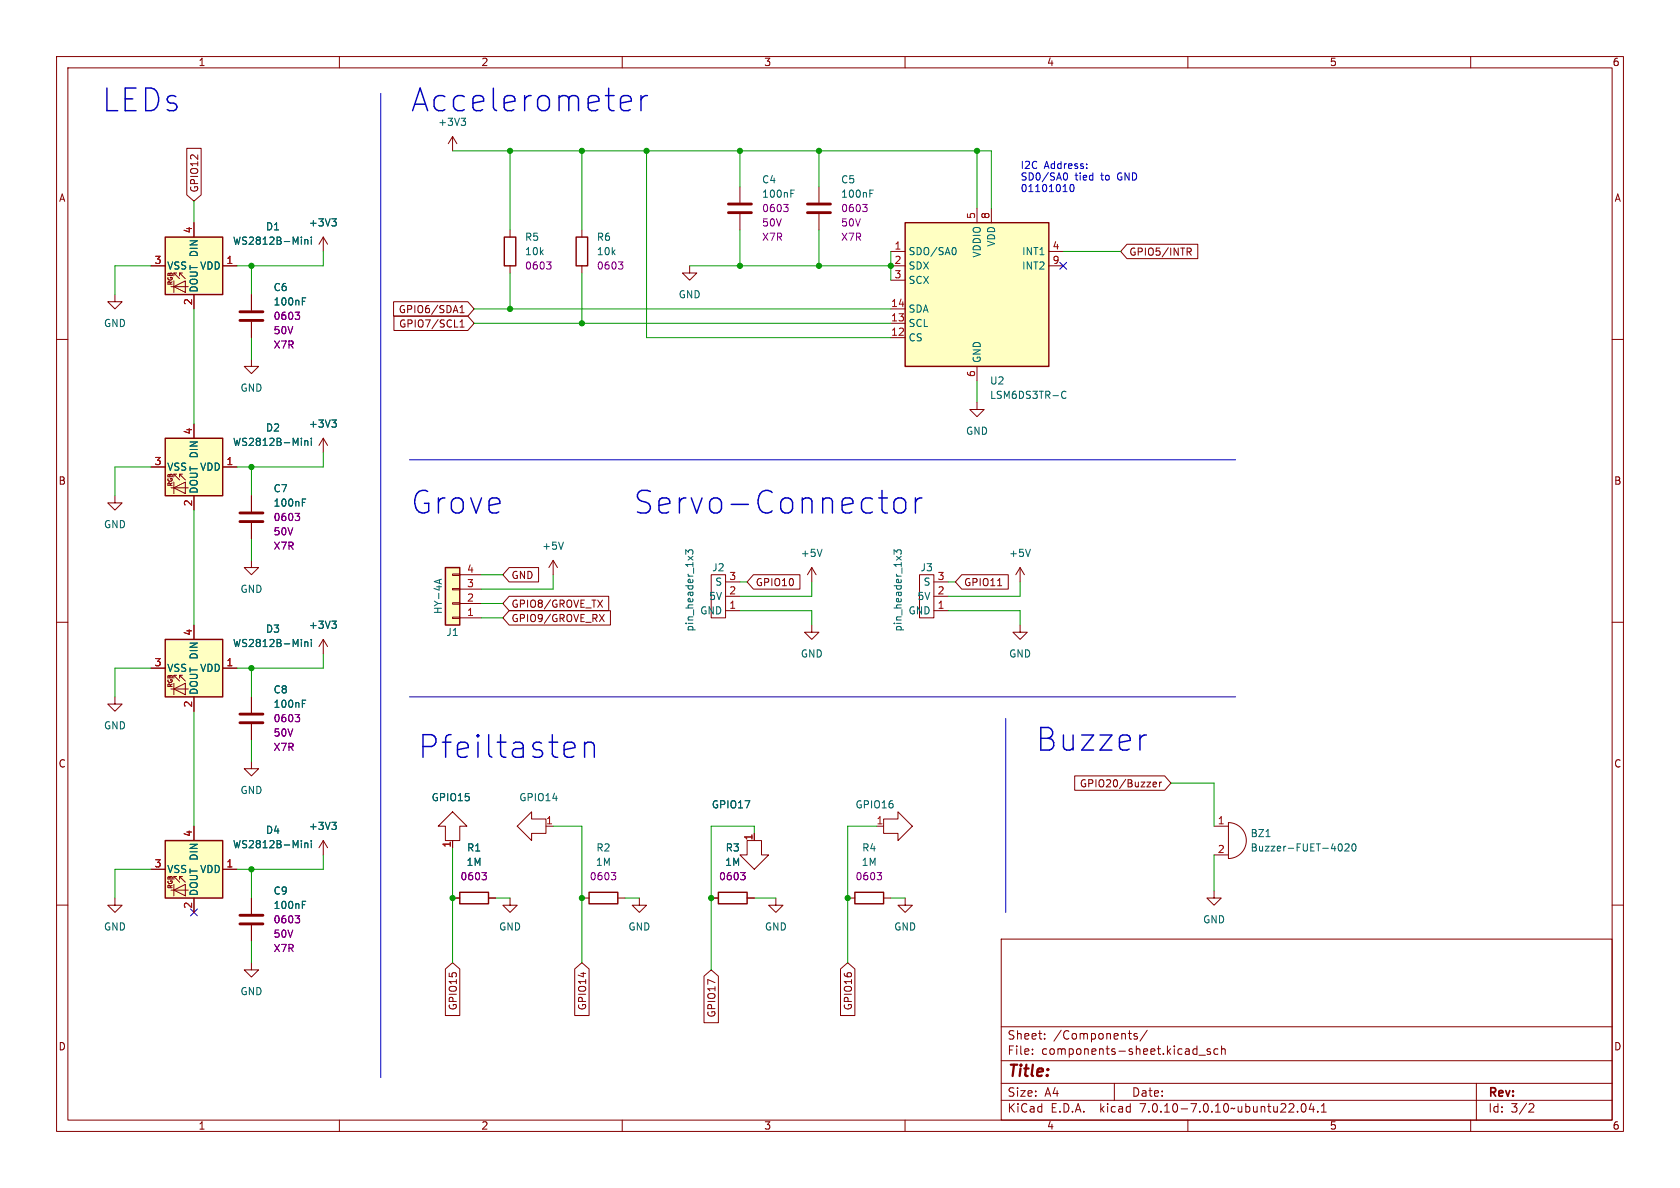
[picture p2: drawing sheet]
<svg xmlns="http://www.w3.org/2000/svg" width="297mm" height="210mm" viewBox="0 0 297 210" stroke-linecap="round" stroke-linejoin="round" font-family="sans-serif">
<g fill="none" stroke="#840000" stroke-width=".18">
<path d="M10 10h277v190h-277zM12 12h273v186h-273zM60 10v2M110 10v2M160 10v2M210 10v2M260 10v2M33 26.2h2.6v8.2l-1.3 1.2-1.3-1.2zM34.3 39.4v2.5M80 24.1v2.6M80 24.1l-.8 1.3M80 24.1l.8 1.3"/>
<path d="M130.8 33v2.8M130.8 37.8v2.8M144.8 33v2.8M144.8 37.8v2.8M172.7 36.8v2.6M175.3 36.8v2.6M10 60h2M20.3 52.1v1.2h1.3l-1.3 1.3-1.3-1.3h1.3M26.7 47h2.5M30.2 50.7h3.1M30.7 50.7l2.1-1v2zM30.7 49.7v2"/>
<path d="M31.2 48.3h-.5l1 1M31.7 48.3v.5M32.3 48.3h-.6l1.1 1M34.3 52.1v2.5M39.4 47h2.5M44.4 52.1v2.8M44.4 56.9v2.8M57.1 41.9v2.6M57.1 41.9l-.7 1.3M57.1 41.9l.8 1.3M69.6 53.3h13.1l1.1 1.3-1.1 1.3h-13.1zM69.6 55.9h13.1l1.1 1.3-1.1 1.2h-13.1z"/>
<path d="M81.3 55.3h.7M81.3 54.4l.4-.4v1.3M81.3 56.9l.4-.3v1.2M81.3 57.8h.7M90.2 40.6v1.3M90.2 47v1.3M102.9 40.6v1.3M102.9 47v1.3M121.9 47v1.3h1.3l-1.3 1.2-1.3-1.2h1.3M157.5 47h2.5M157.5 44.5h2.5M157.5 59.7h2.5"/>
<path d="M157.5 57.2h2.5M157.5 54.6h2.5M157.5 49.5h2.5M185.4 47h2.6M185.4 44.5h2.6M199.2 43.2h12.6v2.5h-12.6l-1.1-1.2zM209.9 43.9h.5l.2 .2-.1 .4h-.6M210.2 44.5l.4 .6M285 60h2M34.3 74.9v2.6M44.4 63.5v1.3h1.3l-1.3 1.2-1.2-1.2h1.2M57.1 77.5v2.5"/>
<path d="M57.1 77.5l-.7 1.2M57.1 77.5l.8 1.2M172.7 71.1v1.3h1.3l-1.3 1.3-1.3-1.3h1.3M172.7 64.8v2.5M20.3 87.6v1.3h1.3l-1.3 1.3-1.3-1.3h1.3M26.7 82.6h2.5M30.2 86.2h3.1M30.7 86.2l2.1-1v2zM30.7 85.2v2M31.2 83.8h-.5l1 1M31.7 83.8v.5M32.3 83.8h-.6l1.1 1"/>
<path d="M34.3 87.6v2.6M39.4 82.6h2.5M44.4 99.1v1.2h1.3l-1.3 1.3-1.2-1.3h1.2M44.4 87.6v2.8M44.4 92.5v2.8M97.8 99.1l-.8 1.2M97.8 99.1v2.5M97.8 99.1l.8 1.2M10 110h2M26.7 118.1h2.5M31.2 119.4h-.5l1 1M31.7 119.4v.5"/>
<path d="M32.3 119.4h-.6l1.1 1M34.3 110.5v2.5M39.4 118.1h2.5M57.1 113l-.7 1.3M57.1 113v2.6M57.1 113l.8 1.3M80 101.5h1.3v.2h-1.3zM80 104h1.3v.3h-1.3zM80 106.6h1.3v.2h-1.3zM80 109.1h1.3v.2h-1.3zM81.3 109.2h3.8M81.3 106.7h3.8"/>
<path d="M81.3 104.1h3.8M81.3 101.6h3.8M90 105.4h17.6v2.6h-17.6l-1.1-1.3zM90 100.3h5.2v2.6h-5.2l-1.1-1.3zM90 107.9h17.9v2.6h-17.9l-1.1-1.3zM105.7 106.1l.8 1.3M106 108.6l.8 1.3M106.5 106.1l-.8 1.3M106.8 108.6l-.8 1.3M125.7 101.6h2.6v7.6h-2.6zM128.3 108h2.5M128.3 105.4h2.5"/>
<path d="M128.3 102.9h2.5M133.2 101.6h8.2v2.5h-8.2l-1.1-1.2zM143.5 110.5v1.3h1.3l-1.3 1.2-1.3-1.2h1.3M143.5 100.3l-.8 1.3M143.5 100.3v2.6M143.5 100.3l.8 1.3M162.6 101.6h2.5v7.6h-2.5zM165.1 108h2.5M165.1 105.4h2.5M165.1 102.9h2.5M170 101.6h8.2v2.5h-8.2l-1.1-1.2zM176.4 103.5h.7"/>
<path d="M180.3 110.5v1.3h1.3l-1.3 1.2-1.2-1.2h1.2M180.3 100.3l-.7 1.3M180.3 100.3v2.6M180.3 100.3l.8 1.3M285 110h2M20.3 123.2v1.3h1.3l-1.3 1.2-1.3-1.2h1.3M30.2 121.8h3.1M30.7 121.8l2.1-1v2zM30.7 120.8v2M34.3 123.2v2.5M44.4 134.6v1.3h1.3l-1.3 1.3-1.2-1.3h1.2M44.4 123.2v2.8"/>
<path d="M44.4 128v2.8M190 137.2h15.9l1.1 1.2-1.1 1.3h-15.9zM203.8 138.7l.7-.1-.1-.3h-.4l-.2 .1 .1 .6h.5M205 138.3v.8M205.4 138.3l-.4 .2M10 160h2M20.3 158.8v1.2h1.3l-1.3 1.3-1.3-1.3h1.3M26.7 153.7h2.5M30.2 157.4h3.1M30.7 157.4l2.1-1.1v2.1zM30.7 156.3v2.1M31.2 154.9h-.5l1 1.1"/>
<path d="M31.7 154.9v.5M32.3 154.9h-.6l1.1 1.1M34.3 146.1v2.5M34.3 158.8v2.5M39.4 153.7h2.5M44.4 158.8v2.7M57.1 148.6v2.5M57.1 148.6l-.7 1.3M57.1 148.6l.8 1.3M77.5 146.1l2.5-2.6 2.5 2.6h-1.2v2.5h-2.6v-2.5zM80 158.8h1.3M80 148.6v1.3"/>
<path d="M86.4 158.8h1.2M90.2 158.8v1.2h1.2l-1.2 1.3-1.3-1.3h1.3M94 143.5v1.3h2.5v2.5h-2.5v1.3l-2.6-2.5zM96.5 146.1h1.3M102.9 158.8h1.2M109.2 158.8h1.3M113 158.8v1.2h1.3l-1.3 1.3-1.2-1.3h1.2M125.7 158.8h1.3M132.1 148.6h2.5v2.5h1.3l-2.6 2.6-2.5-2.6h1.3zM132.1 158.8h1.2M133.3 147.3v1.3M137.2 158.8v1.2h1.2l-1.2 1.3-1.3-1.3h1.3"/>
<path d="M149.9 158.8h1.2M154.9 146.1h1.3M156.2 144.8h2.5v-1.3l2.6 2.6-2.6 2.5v-1.3h-2.5zM156.2 158.8h1.3M160 158.8v1.2h1.3l-1.3 1.3-1.3-1.3h1.3M214.6 157.5v1.3h-1.2l1.2 1.2 1.3-1.2h-1.3M214.6 146.1h2.6M214.6 151.1h2.6M217.2 145.4a3.2 3.2 0 0 1 3.1 3.2 3.2 3.2 0 0 1-3.1 3.2zM285 160h2M44.4 170.2v1.3h1.3l-1.3 1.2-1.2-1.2h1.2M44.4 163.6v2.8"/>
<path d="M78.7 171.3l1.3-1.1 1.3 1.1v8.2h-2.6zM101.6 171.3l1.3-1.1 1.2 1.1v8.2h-2.5zM124.5 172.6l1.2-1.1 1.3 1.1v8.2h-2.5zM148.6 171.3l1.3-1.1 1.2 1.1v8.2h-2.5zM177 166h108v32h-108zM60 198v2M110 198v2M160 198v2M177 194.5h108M177 191.5h108M177 187.5h108M177 181.5h108"/>
<path d="M182.5 186.3v.1M182.5 185.5v.1M184.7 183.6v.1M184.7 182.8v.1M197 191.5v3M199.5 182.7h.5M199.9 183.7h.1M201 182.8l-.3-.1-.2 .2v.2l.5 .2v.3h-.5M202.8 182.1l-1.3 2M210 198v2M212 186.5h1.1M214 185.5l-.4-.1-.2 .2 .1 .2 .5 .2v.3h-.6"/>
<path d="M215.3 185.5l-.4-.1-.3 .3v.4l.1 .2h.6M216 185.5l.2-.1 .3 .1 .1 .9M216 184.9v1.5M229.4 196.5v.1M230.2 195.2l.2-.1a.81 .81 0 0 1 .6 .6 .81 .81 0 0 1-.3 .8l-.2 .1a.81 .81 0 0 1-.3-1.4zM231.8 195l-.3 1.1h.9M232.2 195.6v1M233 196.5v.1M233.6 196.6h.9M233.6 195.5l.4-.4v1.5M260 198v2M261 191.5v6.5"/>
<path d="M270.5 195.1l.5 .1 .2 .3-1 1.1h1"/>
</g>
<g fill="none" stroke="#006464" stroke-width=".18">
<path d="M58.7 38.7h.7l-.4 .5M59.2 39.2l.2 .2v.3l-.2 .2M82.2 22l-.1 .2M139.8 34.2h.4M139.8 33.6h.6M153.8 34.2h.4M153.8 33.6h.6M53.5 53.3h.4M53.5 52.6h.6M53.9 42.3v.9M53.9 42.5l.2-.2 .3 .1v.8M55 41.9v.1"/>
<path d="M55 42.3v.9M168.7 43.8a.79 .79 0 0 1 0 1.2M53.9 77.9v.8M53.9 78l.2-.1 .3 .1v.7M55 77.5v.1M55 77.9v.8M58.7 74.2h.7l-.4 .5M59.2 74.7l.2 .3v.3l-.2 .2M187.7 70.1l.4 .3 .4-.1M188.5 69.3l-.4-.1-.4 .3M53.5 88.8h.4M53.5 88.2h.6"/>
<path d="M99.6 95.8l-.4 1.3M121.2 98v-.8l.5 .4 .1-.3h.6l.1 .1-.1 .6M121.7 98.3l.8 .7M122.5 98.3l-.8 .7M145.3 97.1l-.4 1.3M158.1 98v-.8l.4 .4 .2-.3h.5l.1 .1-.1 .6M158.5 98.3l.8 .7M159.3 98.3l-.8 .7M182.2 97.1l-.5 1.3M53.9 113.5v.8M53.9 113.6l.2-.1h.3v.8M55 113v.2"/>
<path d="M55 113.5v.8M58.7 109.8h.7l-.4 .5M59.2 110.3l.2 .2v.3l-.2 .3M77.7 102.5v.6M78 102.4l-1.2 .4 1.2 .4M53.5 124.4h.4M53.5 123.8h.6M53.5 159.9h.4M53.5 159.3h.6M53.9 149v.9M53.9 149.1l.2-.1 .3 .1v.8M55 148.6v.1"/>
<path d="M55 149v.9M58.7 145.4h.7l-.4 .4M59.2 145.8l.2 .3v.3l-.2 .2M223.8 147.9h.7M236.8 149.2h.1a.68 .68 0 0 1 .4 .6 .68 .68 0 0 1-.4 .6h-.1M237.8 149.3l.5-.1 .2 .3-.8 .9h.8M239.2 149.2h.1a.68 .68 0 0 1 .4 .6 .68 .68 0 0 1-.4 .6 .84 .84 0 0 1-.1-1.2z"/>
</g>
<g fill="#ffffc2" stroke="#ffffc2" stroke-width=".18">
<path d="M29.2 77.5h10.2v10.1h-10.2z"/>
<path d="M29.2 113h10.2v10.2h-10.2z"/>
<path d="M78.7 100.3h2.6v10.2h-2.6z"/>
<path d="M29.2 148.6h10.2v10.2h-10.2z"/>
<path d="M29.2 41.9h10.2v10.2h-10.2z"/>
<path d="M160 39.4h25.4v25.4h-25.4z"/>
</g>
<path d="M160 39.4h25.4v25.4h-25.4zM29.2 41.9h10.2v10.2h-10.2zM89.2 41.9h2v5.1h-2zM101.9 41.9h2v5.1h-2zM29.2 77.5h10.2v10.1h-10.2zM29.2 113h10.2v10.2h-10.2zM78.7 100.3h2.6v10.2h-2.6zM29.2 148.6h10.2v10.2h-10.2zM81.3 157.7h5.1v2.1h-5.1zM104.1 157.7h5.1v2.1h-5.1zM127 157.7h5.1v2.1h-5.1zM151.1 157.7h5.1v2.1h-5.1z" fill="none" stroke="#840000" stroke-width=".25"/>
<path d="M128.8 37.6h4M128.8 36.1h4M142.7 37.6h4.1M142.7 36.1h4.1M42.4 56.6h4.1M42.4 55.1h4.1M42.4 92.2h4.1M42.4 90.7h4.1M42.4 127.8h4.1M42.4 126.2h4.1M42.4 163.3h4.1M42.4 161.8h4.1" fill="none" stroke="#840000" stroke-width=".51"/>
<g fill="none" stroke="#840084" stroke-width=".18">
<path d="M138.5 36.1h.8l-.4 .5M139.1 36.6l.2 .3v.3l-.2 .2M152.5 36.1h.8l-.4 .5M153.1 36.6l.2 .3v.3l-.2 .2M52.2 55.2h.8l-.5 .5M52.7 55.7l.3 .2v.3l-.3 .3M96.6 46.3h.8l-.4 .5M97.2 46.8l.2 .2v.3l-.2 .3M109.3 46.3h.8l-.4 .5M109.9 46.8l.2 .2v.3l-.2 .3M52.2 90.7h.8l-.5 .5M52.7 91.2l.3 .3v.3l-.3 .2"/>
<path d="M52.2 126.3h.8l-.5 .5M52.7 126.8l.3 .2v.3l-.3 .3M85.2 154.2h.8l-.4 .5M85.8 154.7l.2 .3v.3l-.2 .2M108.1 154.2h.8l-.5 .5M108.6 154.7l.3 .3v.3l-.3 .2M130.9 154.2h.8l-.4 .5M131.5 154.7l.2 .3v.3l-.2 .2M155.1 154.2h.7l-.4 .5M155.6 154.7l.2 .3v.3l-.2 .2M52.2 161.9h.8l-.5 .5M52.7 162.4l.3 .2v.3l-.3 .2"/>
</g>
<path d="M113.3 16.9v2.7M114.5 16.9a1.02 1.02 0 0 0-1.2 .8M158.8 88a1.09 1.09 0 0 1 1.3 .8v1.1a1.09 1.09 0 0 1-1.3 .8M161.8 88v2.7M163 88a1.02 1.02 0 0 0-1.2 .8M103.4 131.6a.99 .99 0 0 1 1.7 .2v2.1" fill="none" stroke="#0000c2" stroke-width=".25"/>
<path d="M67.3 16.5v174M188.3 30.6l-.2 .1M188.4 30.6a.72 .72 0 0 1-.1 1.2l-.2-.1M189.5 32.6a.72 .72 0 0 0 .1 1.3 .79 .79 0 0 0 0-1.3M192.1 29.7v.1M192.1 29v.1M72.4 81.3h146M72.4 123.2h146M177.8 127v34.3" fill="none" stroke="#0000c2" stroke-width=".18"/>
<g fill="none" stroke="#009600" stroke-width=".18">
<path d="M34.3 35.6v3.8M80 26.7h95.3v10.1M90.2 26.7v13.9M102.9 26.7v13.9M114.3 26.7v33h43.2M130.8 26.7v6.3M144.8 26.7v6.3M172.7 26.7v10.1M26.7 47h-6.4v5.1M34.3 54.6v20.3M44.4 47v5.1M44.4 59.7v3.8"/>
<path d="M57.1 44.5v2.5h-15.2M83.8 54.6h73.7M83.8 57.2h73.7M90.2 48.3v6.3M102.9 48.3v8.9M121.9 47h35.6M130.8 40.6v6.4M144.8 40.6v6.4M157.5 44.5v5M188 44.5h10.1M172.7 67.3v3.8M26.7 82.6h-6.4v5"/>
<path d="M34.3 90.2v20.3M44.4 82.6v5M44.4 95.3v3.8M57.1 80v2.6h-15.2M26.7 118.1h-6.4v5.1M44.4 118.1v5.1M57.1 115.6v2.5h-15.2M85.1 101.6h3.8M85.1 109.2h3.8M85.1 106.7h3.8M97.8 101.6v2.5h-12.7M130.8 108h12.7v2.5"/>
<path d="M130.8 102.9h1.3M143.5 102.9v2.5h-12.7M167.6 108h12.7v2.5M167.6 102.9h1.3M180.3 102.9v2.5h-12.7M34.3 125.7v20.4M44.4 130.8v3.8M207 138.4h7.6v7.7M26.7 153.7h-6.4v5.1M44.4 153.7v5.1M57.1 151.1v2.6h-15.2M80 149.9v20.3"/>
<path d="M87.6 158.8h2.6M97.8 146.1h5.1v24.1M110.5 158.8h2.5M133.3 158.8h3.9M133.3 147.3v-1.2h-7.6v25.4M154.9 146.1h-5v24.1M157.5 158.8h2.5M214.6 151.1v6.4M44.4 166.4v3.8"/>
</g>
<path d="M187.4 46.4l1.2 1.2M188.6 46.4l-1.2 1.2M33.7 160.7l1.2 1.2M34.9 160.7l-1.2 1.2" fill="none" stroke="#000084" stroke-width=".18"/>
<g fill="#009600" stroke="#009600" stroke-width=".18">
<circle cx="172.7" cy="26.7" r=".46"/>
<circle cx="130.8" cy="26.7" r=".46"/>
<circle cx="144.8" cy="26.7" r=".46"/>
<circle cx="157.5" cy="47" r=".46"/>
<circle cx="44.4" cy="82.6" r=".46"/>
<circle cx="44.4" cy="153.7" r=".46"/>
<circle cx="44.4" cy="118.1" r=".46"/>
<circle cx="80" cy="158.8" r=".46"/>
<circle cx="44.4" cy="47" r=".46"/>
<circle cx="125.7" cy="158.8" r=".46"/>
<circle cx="149.9" cy="158.8" r=".46"/>
<circle cx="102.9" cy="158.8" r=".46"/>
<circle cx="90.2" cy="54.6" r=".46"/>
<circle cx="114.3" cy="26.7" r=".46"/>
<circle cx="130.8" cy="47" r=".46"/>
<circle cx="144.8" cy="47" r=".46"/>
<circle cx="102.9" cy="26.7" r=".46"/>
<circle cx="90.2" cy="26.7" r=".46"/>
<circle cx="102.9" cy="57.2" r=".46"/>
</g>
<g font-size="5.6" fill="#0000c2">
<text x="17.8" y="20.1">LEDs</text>
<text x="72.4" y="20.1">Accelerometer</text>
<text x="72.4" y="91.2">Grove</text>
<text x="111.8" y="91.2">Servo-Connector</text>
<text x="73.7" y="134.4">Pfeiltasten</text>
<text x="182.9" y="133.1">Buzzer</text>
</g>
<text font-size="2.8" fill="#840000" x="178" y="190.9">Title:</text>
<g font-size="2.1" fill="#840000">
<text x="178" y="184">Sheet:</text>
<text x="186.2" y="184">/Components/</text>
<text x="178" y="186.7">File:</text>
<text x="184.1" y="186.7">components-sheet.kicad_sch</text>
<text x="178" y="196.9">KiCad</text>
<text x="178" y="194.1">Size:</text>
<text x="184.7" y="194.1">A4</text>
<text x="185.7" y="196.9">E.D.A.</text>
<text x="194.6" y="196.9">kicad</text>
<text x="200" y="194.1">Date:</text>
<text x="201.8" y="196.9">7.0.10-7.0.10~ubuntu22.04.1</text>
<text x="263" y="194.3">Rev:</text>
<text x="263" y="196.9">Id:</text>
<text x="267.1" y="196.9">3/2</text>
</g>
<g font-size="1.8" fill="#840000">
<text x="35" y="11.9">1</text>
<text x="85" y="11.9">2</text>
<text x="135" y="11.9">3</text>
<text x="185" y="11.9">4</text>
<text x="235" y="11.9">5</text>
<text x="285" y="11.9">6</text>
<text x="10.3" y="35.9">A</text>
<text x="35.2" y="34.1" transform="rotate(-90 35.2 34.1)">GPIO12</text>
<text x="285.3" y="35.9">A</text>
<text x="199.5" y="45.4">GPIO5/INTR</text>
<text x="70.4" y="55.6">GPIO6/SDA1</text>
<text x="70.5" y="58.1">GPIO7/SCL1</text>
<text x="10.3" y="85.9">B</text>
<text x="285.3" y="85.9">B</text>
<text x="90.3" y="107.6">GPIO8/GROVE_TX</text>
<text x="90.3" y="102.6">GND</text>
<text x="133.5" y="103.8">GPIO10</text>
<text x="170.3" y="103.8">GPIO11</text>
<text x="90.3" y="110.2">GPIO9/GROVE_RX</text>
<text x="10.3" y="135.9">C</text>
<text x="285.3" y="135.9">C</text>
<text x="190.8" y="139.4">GPIO20/Buzzer</text>
<text x="81" y="178.7" transform="rotate(-90 81 178.7)">GPIO15</text>
<text x="103.8" y="178.7" transform="rotate(-90 103.8 178.7)">GPIO14</text>
<text x="126.7" y="180" transform="rotate(-90 126.7 180)">GPIO17</text>
<text x="150.8" y="178.7" transform="rotate(-90 150.8 178.7)">GPIO16</text>
<text x="10.3" y="185.9">D</text>
<text x="285.3" y="185.9">D</text>
<text x="35" y="199.9">1</text>
<text x="85" y="199.9">2</text>
<text x="135" y="199.9">3</text>
<text x="185" y="199.9">4</text>
<text x="235" y="199.9">5</text>
<text x="285" y="199.9">6</text>
</g>
<g font-size="1.8" fill="#006464">
<text x="77.4" y="22.5">+3V3</text>
<text x="134.6" y="32.6">C4</text>
<text x="134.6" y="35.2">100nF</text>
<text x="148.6" y="32.6">C5</text>
<text x="148.6" y="35.2">100nF</text>
<text x="46.9" y="40.9">D1</text>
<text x="54.5" y="40.2">+3V3</text>
<text x="29.5" y="47.9">VSS</text>
<text x="35.3" y="47.9">VDD</text>
<text x="41.1" y="43.5">WS2812B-Mini</text>
<text x="92.7" y="42.8">R5</text>
<text x="92.7" y="45.3">10k</text>
<text x="105.4" y="42.8">R6</text>
<text x="105.4" y="45.3">10k</text>
<text x="160.5" y="45.3">SDO/SA0</text>
<text x="160.5" y="47.9">SDX</text>
<text x="173.6" y="45.6" transform="rotate(-90 173.6 45.6)">VDDIO</text>
<text x="176.1" y="43.7" transform="rotate(-90 176.1 43.7)">VDD</text>
<text x="180.6" y="45.3">INT1</text>
<text x="180.6" y="47.9">INT2</text>
<text x="35.2" y="51.8" transform="rotate(-90 35.2 51.8)">DOUT DIN</text>
<text x="48.3" y="51.7">C6</text>
<text x="119.9" y="52.9">GND</text>
<text x="160.5" y="50.4">SCX</text>
<text x="18.3" y="58">GND</text>
<text x="48.3" y="54.2">100nF</text>
<text x="160.5" y="58">SCL</text>
<text x="160.5" y="55.5">SDA</text>
<text x="160.5" y="60.6">CS</text>
<text x="173.6" y="64.3" transform="rotate(-90 173.6 64.3)">GND</text>
<text x="42.4" y="69.4">GND</text>
<text x="174.9" y="68.2">U2</text>
<text x="174.9" y="70.7">LSM6DS3TR-C</text>
<text x="46.9" y="76.5">D2</text>
<text x="54.5" y="75.8">+3V3</text>
<text x="170.7" y="77.1">GND</text>
<text x="29.5" y="83.4">VSS</text>
<text x="35.3" y="83.4">VDD</text>
<text x="41.1" y="79">WS2812B-Mini</text>
<text x="35.2" y="87.4" transform="rotate(-90 35.2 87.4)">DOUT DIN</text>
<text x="48.3" y="87.2">C7</text>
<text x="48.3" y="89.8">100nF</text>
<text x="18.3" y="93.6">GND</text>
<text x="95.8" y="97.4">+5V</text>
<text x="125.8" y="101.2">J2</text>
<text x="141.5" y="98.7">+5V</text>
<text x="162.6" y="101.2">J3</text>
<text x="178.3" y="98.7">+5V</text>
<text x="42.4" y="105">GND</text>
<text x="125.3" y="106.3">5V</text>
<text x="126.3" y="103.7">S</text>
<text x="162.1" y="106.3">5V</text>
<text x="163.2" y="103.7">S</text>
<text x="46.9" y="112">D3</text>
<text x="54.5" y="111.4">+3V3</text>
<text x="78.3" y="108.7" transform="rotate(-90 78.3 108.7)">HY-4A</text>
<text x="78.8" y="112.6">J1</text>
<text x="122.8" y="111.8" transform="rotate(-90 122.8 111.8)">pin_header_1x3</text>
<text x="123.7" y="108.8">GND</text>
<text x="159.6" y="111.8" transform="rotate(-90 159.6 111.8)">pin_header_1x3</text>
<text x="160.5" y="108.8">GND</text>
<text x="29.5" y="119">VSS</text>
<text x="35.3" y="119">VDD</text>
<text x="41.1" y="114.6">WS2812B-Mini</text>
<text x="141.5" y="116.4">GND</text>
<text x="178.3" y="116.4">GND</text>
<text x="35.2" y="122.9" transform="rotate(-90 35.2 122.9)">DOUT DIN</text>
<text x="48.3" y="122.8">C8</text>
<text x="48.3" y="125.3">100nF</text>
<text x="18.3" y="129.1">GND</text>
<text x="42.4" y="140.6">GND</text>
<text x="76.2" y="141.8">GPIO15</text>
<text x="91.7" y="141.8">GPIO14</text>
<text x="125.7" y="143.1">GPIO17</text>
<text x="151.1" y="143.1">GPIO16</text>
<text x="46.9" y="147.6">D4</text>
<text x="54.5" y="146.9">+3V3</text>
<text x="221" y="148.2">BZ1</text>
<text x="29.5" y="154.5">VSS</text>
<text x="35.3" y="154.5">VDD</text>
<text x="41.1" y="150.1">WS2812B-Mini</text>
<text x="82.4" y="153.3">1M</text>
<text x="82.5" y="150.7">R1</text>
<text x="105.2" y="153.3">1M</text>
<text x="105.3" y="150.7">R2</text>
<text x="128.1" y="153.3">1M</text>
<text x="128.2" y="150.7">R3</text>
<text x="152.2" y="153.3">1M</text>
<text x="152.3" y="150.7">R4</text>
<text x="221" y="150.7">Buzzer-FUET-4020</text>
<text x="35.2" y="158.5" transform="rotate(-90 35.2 158.5)">DOUT DIN</text>
<text x="48.3" y="158.3">C9</text>
<text x="48.3" y="160.9">100nF</text>
<text x="18.3" y="164.7">GND</text>
<text x="88.1" y="164.7">GND</text>
<text x="111" y="164.7">GND</text>
<text x="135.1" y="164.7">GND</text>
<text x="158" y="164.7">GND</text>
<text x="212.6" y="163.4">GND</text>
<text x="42.4" y="176.1">GND</text>
</g>
<g font-size="1.8" fill="#0000c2">
<text x="180.3" y="30">I2C</text>
<text x="184.6" y="30">Address:</text>
<text x="180.3" y="32">SD0/SA0</text>
<text x="180.3" y="34">01101010</text>
<text x="190" y="32">tied</text>
<text x="194.8" y="32">to</text>
<text x="197.8" y="32">GND</text>
</g>
<g font-size="1.8" fill="#a90000">
<text x="34" y="41.3" transform="rotate(-90 34 41.3)">4</text>
<text x="172.5" y="38.8" transform="rotate(-90 172.5 38.8)">5</text>
<text x="175" y="38.8" transform="rotate(-90 175 38.8)">8</text>
<text x="27.2" y="46.7">3</text>
<text x="39.9" y="46.7">1</text>
<text x="158" y="44.2">1</text>
<text x="158" y="46.7">2</text>
<text x="186" y="44.2">4</text>
<text x="186" y="46.7">9</text>
<text x="158" y="49.3">3</text>
<text x="34" y="54" transform="rotate(-90 34 54)">2</text>
<text x="157.4" y="59.4">12</text>
<text x="157.4" y="56.9">13</text>
<text x="157.4" y="54.4">14</text>
<text x="172.5" y="66.7" transform="rotate(-90 172.5 66.7)">6</text>
<text x="34" y="76.9" transform="rotate(-90 34 76.9)">4</text>
<text x="27.2" y="82.3">3</text>
<text x="39.9" y="82.3">1</text>
<text x="34" y="89.6" transform="rotate(-90 34 89.6)">2</text>
<text x="82.5" y="101.3">4</text>
<text x="82.5" y="106.4">2</text>
<text x="82.5" y="103.9">3</text>
<text x="128.8" y="107.7">1</text>
<text x="128.8" y="105.2">2</text>
<text x="128.8" y="102.6">3</text>
<text x="165.7" y="107.7">1</text>
<text x="165.7" y="105.2">2</text>
<text x="165.7" y="102.6">3</text>
<text x="34" y="112.5" transform="rotate(-90 34 112.5)">4</text>
<text x="82.5" y="109">1</text>
<text x="27.2" y="117.9">3</text>
<text x="39.9" y="117.9">1</text>
<text x="34" y="125.2" transform="rotate(-90 34 125.2)">2</text>
<text x="34" y="148" transform="rotate(-90 34 148)">4</text>
<text x="79.8" y="149.9" transform="rotate(-90 79.8 149.9)">1</text>
<text x="96.4" y="145.8">1</text>
<text x="133.1" y="148.7" transform="rotate(-90 133.1 148.7)">1</text>
<text x="154.9" y="145.8">1</text>
<text x="215.2" y="145.8">1</text>
<text x="27.2" y="153.4">3</text>
<text x="39.9" y="153.4">1</text>
<text x="215.2" y="150.9">2</text>
<text x="34" y="160.7" transform="rotate(-90 34 160.7)">2</text>
</g>
<g font-size="1.8" fill="#840084">
<text x="134.6" y="37.7">0603</text>
<text x="134.6" y="40.2">50V</text>
<text x="148.6" y="37.7">0603</text>
<text x="148.6" y="40.2">50V</text>
<text x="92.7" y="47.9">0603</text>
<text x="105.4" y="47.9">0603</text>
<text x="134.6" y="42.8">X7R</text>
<text x="148.6" y="42.8">X7R</text>
<text x="48.3" y="56.7">0603</text>
<text x="48.3" y="59.3">50V</text>
<text x="48.3" y="61.8">X7R</text>
<text x="48.3" y="92.3">0603</text>
<text x="48.3" y="94.8">50V</text>
<text x="48.3" y="97.4">X7R</text>
<text x="48.3" y="127.9">0603</text>
<text x="48.3" y="130.4">50V</text>
<text x="48.3" y="132.9">X7R</text>
<text x="81.3" y="155.8">0603</text>
<text x="104.2" y="155.8">0603</text>
<text x="127" y="155.8">0603</text>
<text x="151.1" y="155.8">0603</text>
<text x="48.3" y="163.4">0603</text>
<text x="48.3" y="166">50V</text>
<text x="48.3" y="168.5">X7R</text>
</g>
<g font-size="1.1" fill="#840000">
<text x="30.7" y="50.6" transform="rotate(-90 30.7 50.6)">RGB</text>
<text x="30.7" y="86.1" transform="rotate(-90 30.7 86.1)">RGB</text>
<text x="30.7" y="121.7" transform="rotate(-90 30.7 121.7)">RGB</text>
<text x="30.7" y="157.3" transform="rotate(-90 30.7 157.3)">RGB</text>
</g>
</svg>
